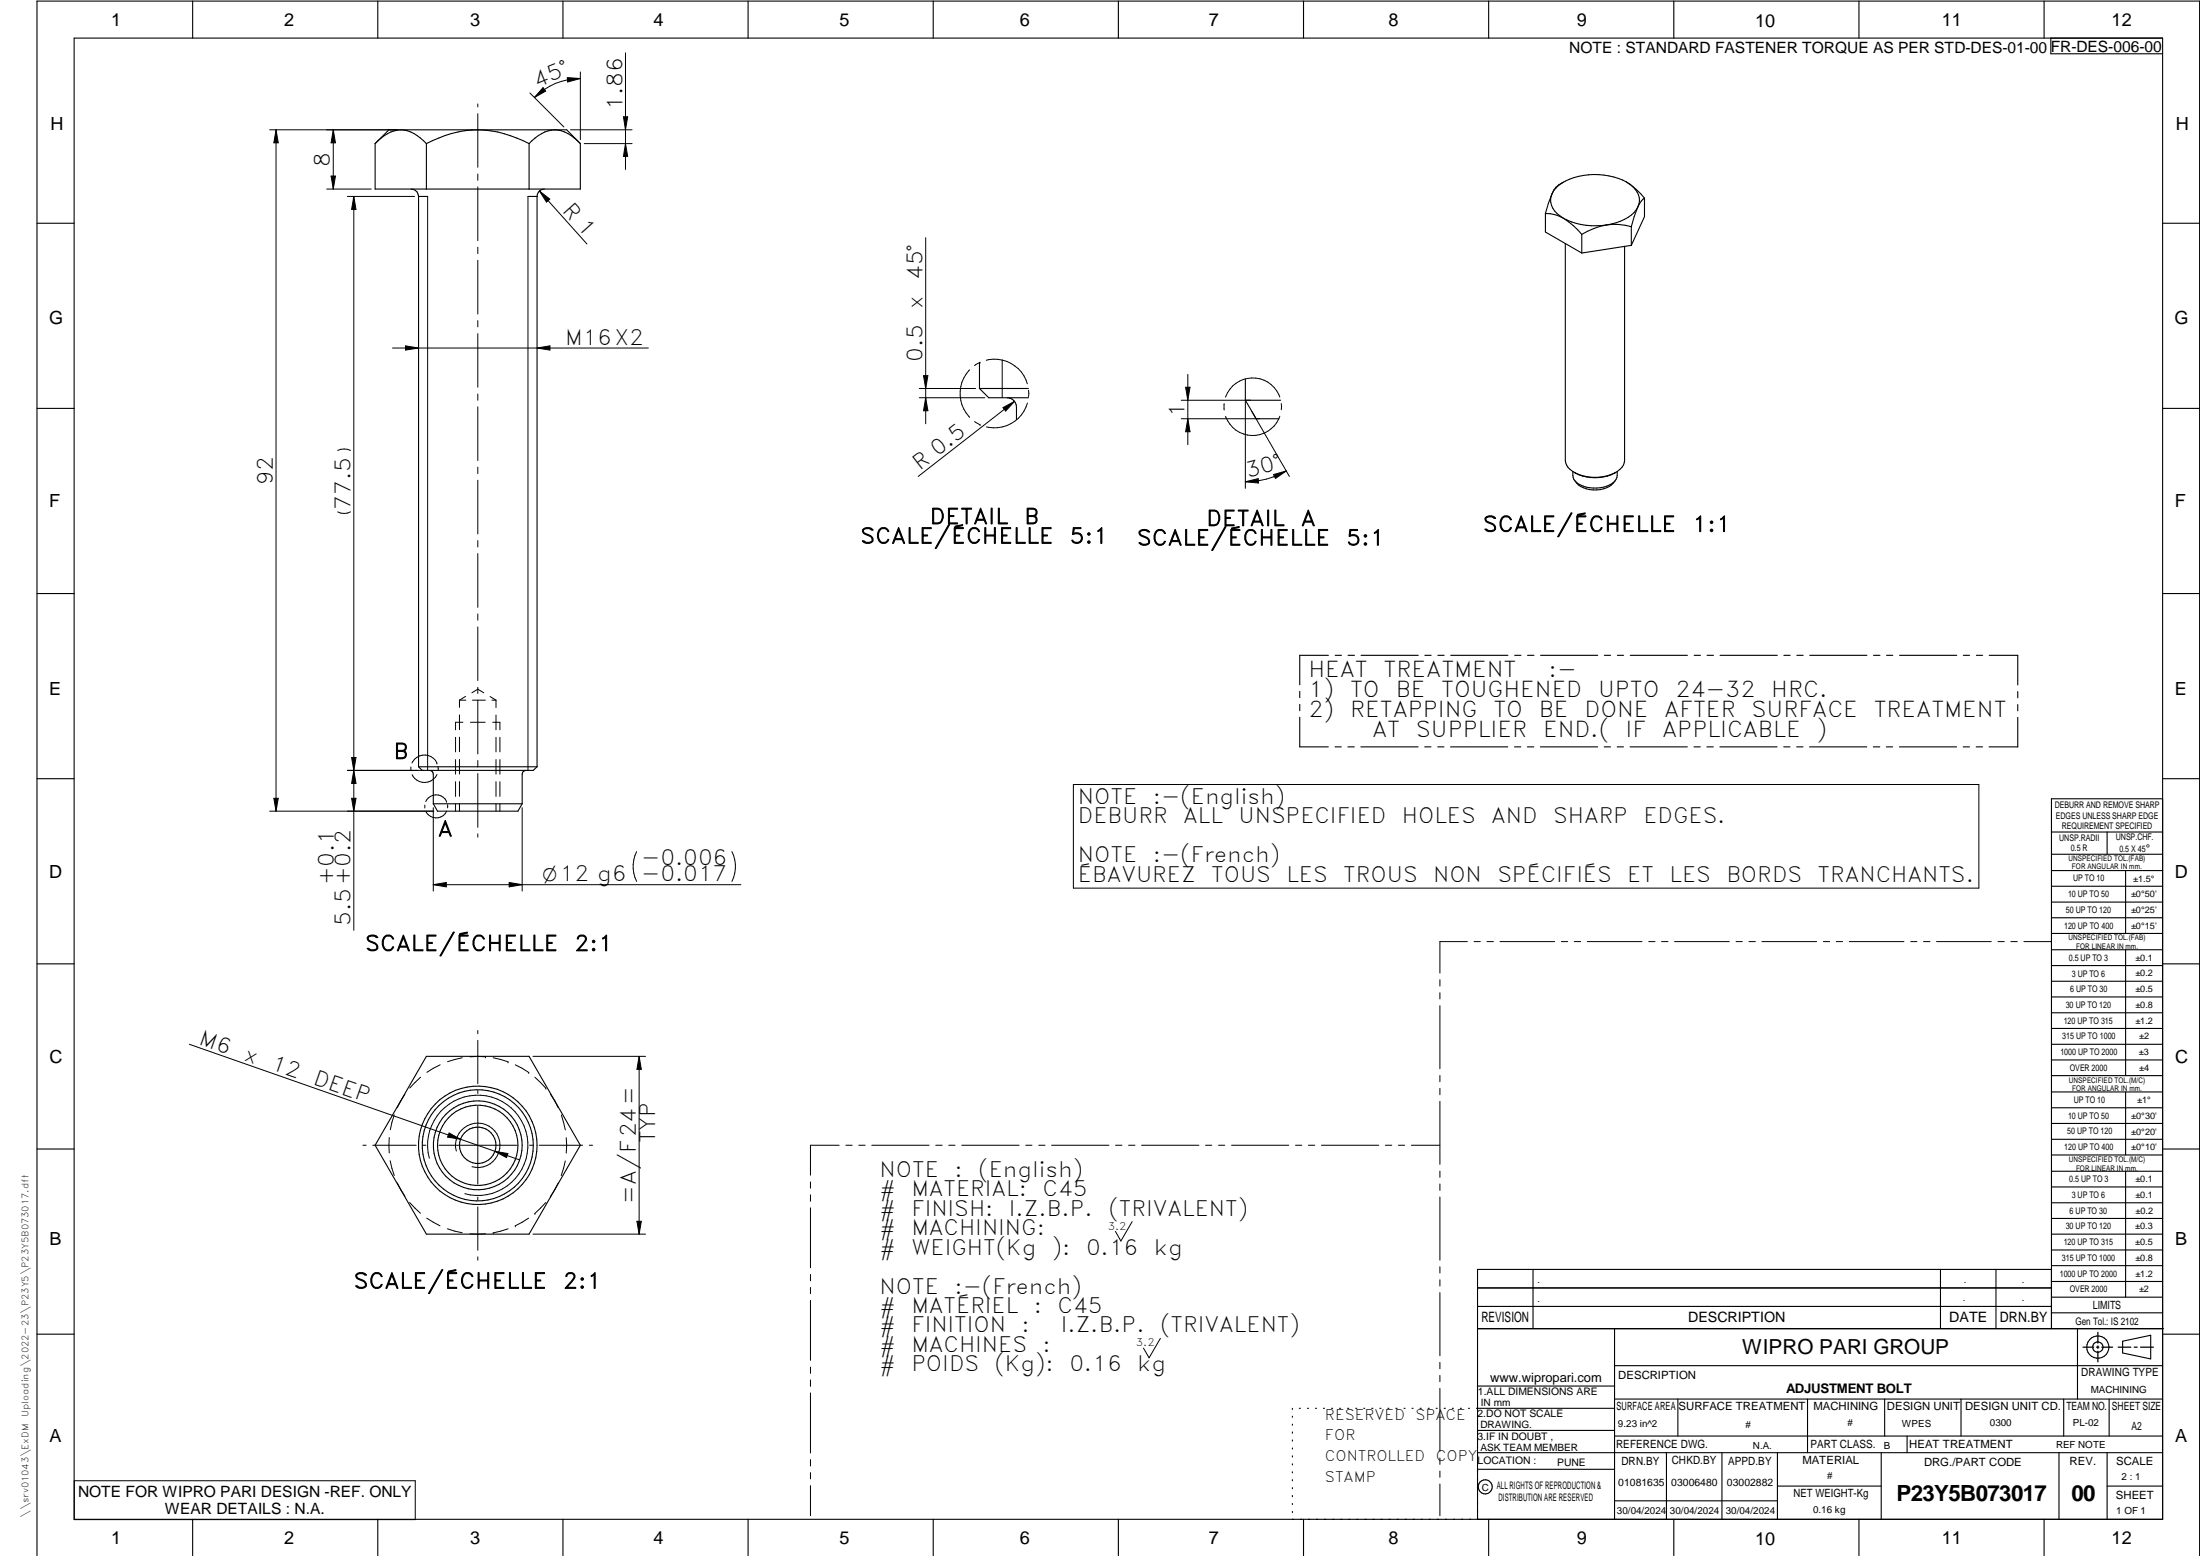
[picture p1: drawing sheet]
<svg xmlns="http://www.w3.org/2000/svg" width="594mm" height="420mm" viewBox="0 0 594 420" stroke-linecap="round" stroke-linejoin="round" font-family="sans-serif">
<g fill="none" stroke="#000" stroke-width=".3">
<path d="M20 10.3h564v400h-564zM52 .3v10M102 .3v10M152 .3v10M202 .3v10M252 .3v10M302 .3v10M352 .3v10M402 .3v10M452 .3v10M502 .3v10M552 .3v10"/>
<path d="M553.8 10.3v4.2h30.2M102.1 38a7.9 7.9 0 0 1 9.7-1.9l1.7 1.2 1.6 1.5M115.1 38.8v12.3M129 35.1a30 30 0 0 0-13.9 3.7M129 35.1a31.5 31.5 0 0 1 13.9 3.7M129 35.1h24l3.7 3.7M129 35.1h-24l-3.7 3.7v12.3h55.4v-12.3M142.9 38.8a9.7 9.7 0 0 1 7.8-3.7 10.4 10.4 0 0 1 6 3.7M142.9 38.8v12.3M111 51.1a2.03 2.03 0 0 1 2 1.9M113 53v154.1M113 53h2.5"/>
<path d="M142.6 53h2.4M145 53v154.1M147 51.1a1.97 1.97 0 0 0-2 1.9M417.3 57.7v5l9.8 5.6M417.3 57.7a8.9 8.9 0 0 1 4.9 1.3M418.8 53a5.5 5.5 0 0 0 3.4 6M419.1 52.3l-1.8 5.4M422.2 49.1a5.4 5.4 0 0 0-3.1 3.2M422.2 59a18.7 18.7 0 0 0 11.6 1.7M422.2 59a19.9 19.9 0 0 1 4.9 4.3M439.2 49.1a20 20 0 0 1 4.9 4.4M439.2 49.1a18.2 18.2 0 0 0-18.3 1l-1.3 1.4-.5 .8"/>
<path d="M439.2 49.1a5.6 5.6 0 0 1 3.4 6l-.3 .7M442.3 55.8l-1.8 5.4M442.3 55.8a10 10 0 0 1-7.2 4.7l-1.3 .2M444.1 53.5v5l-3.6 7.8M444.1 53.5a4.9 4.9 0 0 0-1.8 2.3M10 60.3h10M422.7 65.7v58.6a3.8 3.8 0 0 0 2 3M427.1 63.3v5M433.8 60.7a20 20 0 0 0-6.7 2.6M433.8 60.7a15.8 15.8 0 0 1 6.7 .5M438.7 66.5v57.8a3.5 3.5 0 0 1-2 3M440.5 66.3l-13.4 2"/>
<path d="M440.5 61.2v5.1M584 60.3h10M264.5 97.9v7M10 110.3h10M264.5 104.9l2.5 2.5h10.7M264.5 104.9h13.2M272 107.4a2.53 2.53 0 0 1 2.5 2.5v3.4M336.3 108.1l2.9 5h6.1M336.3 108.1h9.5M336.3 102.3v5.8M584 110.3h10M424.7 127.3a12.1 12.1 0 0 0 12 0"/>
<path d="M424.7 127.3a3.3 3.3 0 0 0 2.7 3.9 8.8 8.8 0 0 0 8.6-1.2 3.1 3.1 0 0 0 .7-2.7M425.1 127.6a11.7 11.7 0 0 0 11.3 0M425.2 129.8a6.6 6.6 0 0 0 6.9 2.4l.9-.2a5 5 0 0 0 3.2-2.2M10 160.3h10M358.7 177h-7.7v7.9M360.5 177h1.7M364 177h1.8M367.5 177h15.5M384.8 177h1.7M388.3 177h1.7M391.7 177h15.5M409 177h1.7"/>
<path d="M412.5 177h1.7M416 177h15.5M433.2 177h1.7M436.7 177h1.7M440.2 177h15.5M457.5 177h1.7M461 177h1.7M464.5 177h15.4M481.7 177h1.7M485.2 177h1.7M488.7 177h15.4M505.9 177h1.8"/>
<path d="M509.4 177h1.7M512.9 177h15.5M530.2 177h1.7M533.7 177h1.7M537.2 177h7.7v8M584 160.3h10M351 186.7v1.7M351 190.2v1.7M351 193.7v8h7.7M544.9 193.7v8h-7.8M544.9 186.7v1.7M544.9 190.2v1.7"/>
<path d="M10 210.3h10M113 207.1l1 .9h30l1-.9M113 207.1h32M116 208a1.01 1.01 0 0 1 1 1v8M117 217l1.1 2h21.8l1.1-2M117 217h24M142 208a1.01 1.01 0 0 0-1 1v8M360.5 201.7h1.7M364 201.7h1.7M367.5 201.7h15.4M384.7 201.7h1.7M388.2 201.7h1.7"/>
<path d="M391.7 201.7h15.5M409 201.7h1.7M412.4 201.7h1.8M416 201.7h15.4M433.2 201.7h1.7M436.7 201.7h1.7M440.2 201.7h15.4M457.4 201.7h1.7M460.9 201.7h1.8M464.4 201.7h15.5M481.7 201.7h1.7M485.2 201.7h1.7"/>
<path d="M488.6 201.7h15.5M505.9 201.7h1.7M509.4 201.7h1.7M512.9 201.7h15.5M530.1 201.7h1.7M533.6 201.7h1.7M584 215.7h-30v143.1M584 210.3h10M554 224.7h30M554 230.7h30M554 235.1h30M554 239.3h30"/>
<path d="M569 224.7v6M574 235.1v17M554 243.6h30M554 247.8h30M554 252.1h30M554 256.5h30M574 256.5v33.9M10 260.3h10M554 260.7h30M554 265h30M554 269.2h30M554 273.5h30"/>
<path d="M554 277.7h30M584 260.3h10M115.1 285.2h27.8l13.8 24-13.8 24h-27.8l-13.8-24zM554 282h30M554 286.2h30M554 290.4h30M554 294.9h30M554 299.1h30M574 294.9v17M10 310.3h10M554 303.4h30M554 307.6h30"/>
<path d="M554 311.9h30M554 316.3h30M574 316.3v34M584 310.3h10M554 320.5h30M554 324.8h30M554 329h30M554 333.2h30M554 337.5h30M399 358.8h185.2M399 352.8h155M399 347.8h155"/>
<path d="M414 342.8v16M436 358.8v51.5M524 342.8v16M539 342.8v16M554 341.8h30M554 346h30M554 350.3h30M554 354.5h30M554 342.8h-155v67.5M561 358.8v19M10 360.3h10M399 374.3h37"/>
<path d="M436 377.8h148M453.1 377.8v10M488.1 377.8v14.5M508.9 377.8v10M529.5 377.8v10M557.3 377.8v10M569.5 377.8v10M573.2 362.2l7.6-1.6v6.3l-7.6-1.6zM584 368.8h-148M584 360.3h10M349 380.3v.3M349 382.4v.3"/>
<path d="M349 384.6v.3M349 386.7v.3M349 388.8v.3M349 391v.3M349 393.1v.3M349 395.3v.3M349 397.4v.3M349 399.5v.3M350.9 380.3h.2M353.1 380.3h.2M355.2 380.3h.3M357.4 380.3h.3"/>
<path d="M359.6 380.3h.3M361.7 380.3h.3M363.9 380.3h.3M366.1 380.3h.3M368.3 380.3h.2M370.4 380.3h.3M372.6 380.3h.3M374.8 380.3h.3M376.9 380.3h.4M379.1 380.3h.3M381.3 380.3h.3M383.4 380.3h.4"/>
<path d="M385.6 380.3h.3M387.8 380.3h.3M390 380.3h.3M392.2 380.3h.3M394.3 380.3h.3M396.5 380.3h.3M398.7 380.3h37.3M399 396.7h37M399 392.3h185M399 386.2h37M436 387.8h148M450 392.3v18"/>
<path d="M465 392.3v18M480 392.3v18M508 392.3v18M515 387.8v4.5M556 392.3v18M569 392.3v18M52 410.3v9.7M102 410.3v9.7M152 410.3v9.7M202 410.3v9.7M252 410.3v9.7M302 410.3v9.7"/>
<path d="M349 401.7v.3M349 403.8v.4M349 406v.3M349 408.1v.3M352 410.3v9.7M402 410.3v9.7M436 405.3h44M452 410.3v9.7M480 401.3h28M502 410.3v9.7M552 410.3v9.7M569 401.3h15"/>
<path d="M10 420v-419.7h584v419.7"/>
<circle cx="129" cy="309.3" r="16"/>
<circle cx="129" cy="309.3" r="12"/>
<circle cx="129" cy="309.3" r="15"/>
<circle cx="129" cy="309.2" r="10.8"/>
<circle cx="129" cy="309.3" r="4.9"/>
<circle cx="566.5" cy="363.7" r="1.39"/>
<circle cx="566.5" cy="363.8" r="3"/>
<circle cx="401.1" cy="401.5" r="1.9"/>
</g>
<g fill="none" stroke="#000" stroke-width=".27">
<path d="M156.7 19.4v18.3M168.9 14.3v31.5M72.8 35.1h34.4M74.5 35.1v183.9M74.5 35.1l.6 3.5h-1.2zM90 35.1v16M90 35.1l.6 3.5h-1.2zM129 28.1v.8M129 30.7v14.5M143.1 25.1l9.2 9.2M146.6 23.7l.8 .9-3.1 1.7zM153.2 21l3.5 .2-3.4 .9z"/>
<path d="M154 35.1h16.7M156.7 21.2a17.3 17.3 0 0 0-12.4 5.1M157.8 38.8h12.9M168.4 31.5h1.1l-.6 3.6zM168.9 38.8l.6 3.4h-1.1zM88.2 51.1h12M89.4 47.5h1.2l-.6 3.6zM93.8 53h18.2M95.5 53l.6 3.6h-1.2zM95.5 53v198.2M115.5 53v155M129 47v1.7"/>
<path d="M129 50.5v14.5M142.6 53v155M145.7 51.6l2.8 2.2-.9 .8zM145.7 51.6l12.8 14.3M129 66.8v1.7M129 70.3v14.5M250 64.2v50.2M106 94h69.1M109.5 93.4l3.5 .6-3.5 .5zM129 86.6v1.7M129 90.1v14.5M145 94l3.5-.6v1.1z"/>
<path d="M261.8 99.9a9.3 9.3 0 0 0 0 12.8M264.6 97.8h.1M264.6 97.8l-1.4 .9M270.6 97.2v10.2M270.7 97.2a9 9 0 0 1 6.7 6.4M270.7 97.2a8.6 8.6 0 0 0-4.4 .1M129 106.4v1.7M129 109.9v14.5M248.2 104.9h15.2M248.2 107.4h17.7M249.4 101.4h1.2l-.6 3.5zM250 107.4l.6 3.5h-1.2z"/>
<path d="M263.2 113.8l1.4 .9M264.7 114.7h.1M270.8 110.1l3.2-1.7-2.4 2.6zM274 108.4l-26.1 20.3M277.4 108.8a9.3 9.3 0 0 1-11 6.5M277.7 105.4v1.7M319 108.1h18.7M319 113.1h21.1M320.2 104.6h1.1l-.5 3.5zM320.8 101.1v19M320.8 113.1l.5 3.5h-1.1zM330.6 109v1.7"/>
<path d="M336.3 108.4v23.5M338 111.1l10.2 17.6M345.6 107.2a7.8 7.8 0 0 0-7.3-5.1 7.8 7.8 0 0 0-7.3 5.1M345.6 112.4a7.8 7.8 0 0 1-7.3 5.2 7.8 7.8 0 0 1-7.3-5.2M346 109v1.7M91.2 138.2a3.8 3.8 0 0 0 3.5 0M91.2 121.6a4.1 4.1 0 0 1 3.5 0M129 126.2v1.7M129 129.7v14.5M336.3 130.1l3.5-.9v1.2zM343.9 128.1l3.4-.9-2.9 2zM347.3 127.2a21.7 21.7 0 0 1-11 2.9"/>
<path d="M129 146v1.7M129 149.5v14.5M129 165.8v1.7M129 169.3v14.5M123 199.1v3.9M124.1 189.1h1.7M124.1 199.1v3.9M124.1 189.1v1.9M124.1 193v4M125 195h-2v2.1M125.7 188l-1.6 1.1M127 195h4"/>
<path d="M127.6 189.1h3.5M129 185.6v1.7M129 189.1v14.5M130.6 187.1l-1.6-1-1.6 1M132.3 188.1l1.6 1M132.8 189.1h1.1M133 195h2v2.1M133.9 199.1v3.9M133.9 189.1v2M133.9 193.1v4M135 199.1v3.9M72.8 219h44.3"/>
<path d="M73.9 215.6h1.2l-.6 3.4zM93.8 208h20.6M94.9 215.6h1.2l-.6 3.4zM94.9 204.6h1.2l-.6 3.4zM95.5 208l.6 3.5h-1.2zM110.9 207.1v1M111.2 206a3.7 3.7 0 0 1 3.4-2.1 3.7 3.7 0 0 1 3.4 2.1M114.7 217.4v.8M117 218.1v22.5M118 206h.1M118 209.1a3.7 3.7 0 0 1-3.3 2.2 3.7 3.7 0 0 1-3.4-2.1M118.3 207.1v1"/>
<path d="M120.6 216.4h.1M120.6 216.4a3.1 3.1 0 0 0-2.9-1.8 3.1 3.1 0 0 0-2.7 1.9M120.6 219a3.1 3.1 0 0 1-2.8 1.9 3.1 3.1 0 0 1-2.8-1.8M120.9 217.3v.8M123 205.1v3.9M123 211.1v4M123 217.1v1.9M124.1 205.1v3.9M124.1 211v4M124.1 217v2M129 205.4v1.7M129 208.9v14.5"/>
<path d="M133.9 205.1v3.9M133.9 211.1v4M133.9 217.1v1.9M135 205.1v3.9M135 211.1v4M135 217.1v1.9M141 218.1v22.5M289.8 211.8h244.6v28h-244.6zM117 238.9l3.5-.6v1.2zM117 238.9h83.1M129 225.2v.9M137.5 238.3l3.5 .6-3.5 .6z"/>
<path d="M171.9 230a9 9 0 0 0 0 8M197.6 230a9 9 0 0 1 0 8M396.2 254.3h-7.4v8.5M398.1 254.3h1.6M401.5 254.3h1.8M405 254.3h14.8M421.6 254.3h1.7M425.1 254.3h1.7M428.6 254.3h14.8M445.2 254.3h1.7M448.7 254.3h1.7M452.2 254.3h14.8"/>
<path d="M468.8 254.3h1.7M472.3 254.3h1.7M475.8 254.3h14.8M492.4 254.3h1.7M495.8 254.3h1.8M499.4 254.3h14.7M516 254.3h1.6M519.4 254.3h1.8M522.9 254.3h14.8M539.5 254.3h1.7M543 254.3h1.7M546.5 254.3h7.4"/>
<path d="M129 278.3v.8M388.8 264.5v1.8M388.8 268.1v1.6M388.8 271.6v17M51.1 282l73.3 25.6M109.3 295.5l-2 3.6M113.6 290.9l-2.9 2.9M118.9 287.5l-3.6 2.1M124.8 285.6l-3.9 1.1M127 285.4h4.1M129 280.9v11.8M129 294.4v.9"/>
<path d="M129 298.7v21M131.1 285.4h.1M133.2 285.6l4 1.1M137.2 286.7h.1M139.1 287.5l3.7 2.1M142.8 289.6h.1M143.9 285.2h30.4M144.4 290.9l3 2.9M147.4 293.8h.1M148.7 295.5l2 3.6M172.6 285.2l.6 3.6h-1.2zM172.6 285.2v48"/>
<path d="M388.8 290.4v1.7M388.8 293.9v1.7M388.8 297.4v17M98 309.2h.9M100.7 309.2h11.7M105.1 307.2v4.1M105.4 313.4l1.1 4M106.5 301l-1.1 4.1M107.3 319.4l2 3.6M114.2 309.2h.8M115.9 312.8a13.5 13.5 0 0 1 11.9-17 13.5 13.5 0 0 1 14.7 14.6 13.5 13.5 0 0 1-17 11.9M118.5 309.2h21"/>
<path d="M121.3 305.9l3.1 1.7-3.5-.6zM123.2 310.8a6 6 0 0 1 5.3-7.5 6 6 0 0 1 6.5 6.5 6 6 0 0 1-7.5 5.2M124.4 307.6l15.8 5.6M133.6 310.9l3.6 .6-.4 1.1zM143 309.2h.8M145.6 309.2h11.7M150.7 319.4l-2 3.6M151.6 301.1l1 4M152.6 313.5l-1.1 4M152.9 307.2v4.2M159.1 309.2h.9M218.9 319.2v1.6"/>
<path d="M226.6 309.2h-7.7v8.1M228.4 309.2h1.7M231.9 309.2h1.7M235.4 309.2h15.5M252.7 309.2h1.7M256.2 309.2h1.7M259.7 309.2h15.5M277 309.2h1.7M280.5 309.2h1.7M284 309.2h15.5M301.2 309.2h1.8M304.8 309.2h1.7"/>
<path d="M308.3 309.2h15.5M325.5 309.2h1.7M329.1 309.2h1.6M332.6 309.2h15.4M349.8 309.2h1.7M353.3 309.2h1.7M356.8 309.2h15.5M374.1 309.2h1.7M377.6 309.2h1.7M381.1 309.2h7.7M388.8 316.2v1.7M388.8 319.7v1.7"/>
<path d="M110.6 324.7l2.9 2.9M115.2 328.9l3.6 2.1M120.8 331.8l4 1.1M129 323.3v.8M129 325.9v11.7M129 339.4v.9M131.1 333.2h-4.2M133.2 332.9h.1M137.2 331.8l-4 1.1M139.1 331h.1M142.7 328.9l-3.6 2.1M143.9 333.2h30.4"/>
<path d="M144.4 327.7h.1M147.4 324.7l-3 3M148.7 323h.1M172 329.8h1.2l-.6 3.4zM218.9 322.6v1.8M218.9 326.1v16.2M305.7 329.9l-3 5.2-1.5-2.6M388.8 323.2v17.1M218.9 344.1v1.8M218.9 347.6v1.7M218.9 351.2v16.1M388.8 342.1v1.6"/>
<path d="M388.8 345.6v1.7M388.8 349v17.1M218.9 369.1v1.7M218.9 372.6v1.8M218.9 376.1v16.2M313.3 361.4l-3 5.2-1.5-2.6M388.8 367.9v1.7M388.8 371.4v1.7M388.8 374.9v17M20.1 399.8h92v10.5h-92zM218.9 394.1v1.8M218.9 397.6v1.7"/>
<path d="M388.8 393.7v1.7M388.8 397.2v1.7M218.9 401.2v8.1M388.8 400.7v8.6"/>
</g>
<path d="M566.5 359.7v3M562.5 363.8h2.9M566.1 363.8h.7M566.5 363.4v.7M566.5 364.9v2.8M567.6 363.8h2.9M572 363.8h3.4M576.3 363.8h.8M578 363.8h3.5" fill="none" stroke="#000" stroke-width=".34"/>
<g fill="#000">
<path d="M74.5 35.1l.6 3.5h-1.2zM90 35.1l.6 3.5h-1.2zM146.6 23.7l.8 .9-3.1 1.7zM153.2 21l3.5 .2-3.4 .9zM168.4 31.5h1.1l-.6 3.6zM89.4 47.5h1.2l-.6 3.6zM95.5 53l.6 3.6h-1.2zM145.7 51.6l2.8 2.2-.9 .8zM168.9 38.8l.6 3.4h-1.1zM109.5 93.4l3.5 .6-3.5 .5zM145 94l3.5-.6v1.1zM250 107.4l.6 3.5h-1.2z"/>
<path d="M249.4 101.4h1.2l-.6 3.5zM270.8 110.1l3.2-1.7-2.4 2.6zM320.8 113.1l.5 3.5h-1.1zM320.2 104.6h1.1l-.5 3.5zM336.3 130.1l3.5-.9v1.2zM343.9 128.1l3.4-.9-2.9 2zM73.9 215.6h1.2l-.6 3.4zM94.9 215.6h1.2l-.6 3.4zM95.5 208l.6 3.5h-1.2zM94.9 204.6h1.2l-.6 3.4zM117 238.9l3.5-.6v1.2zM137.5 238.3l3.5 .6-3.5 .6z"/>
<path d="M172.6 285.2l.6 3.6h-1.2zM121.3 305.9l3.1 1.7-3.5-.6zM133.6 310.9l3.6 .6-.4 1.1zM172 329.8h1.2l-.6 3.4z"/>
</g>
<g font-size="6">
<text x="512.1" y="405.2">P23Y5B073017</text>
<text x="559.4" y="405.2">00</text>
</g>
<g font-size="5.9">
<text x="353.3" y="182.8">HEAT</text>
<text x="373.6" y="182.8">TREATMENT</text>
<text x="418.1" y="182.8">:-</text>
<text x="353.3" y="188.3">1)</text>
<text x="364.6" y="188.3">TO</text>
<text x="376.9" y="188.3">BE</text>
<text x="389.2" y="188.3">TOUGHENED</text>
<text x="431.5" y="188.3">UPTO</text>
<text x="452.4" y="188.3">24-32</text>
<text x="478.3" y="188.3">HRC.</text>
<text x="353.3" y="193.6">2)</text>
<text x="364.6" y="193.6">RETAPPING</text>
<text x="403.3" y="193.6">TO</text>
<text x="415.5" y="193.6">BE</text>
<text x="427.8" y="193.6">DONE</text>
<text x="449.4" y="193.6">AFTER</text>
<text x="473" y="193.6">SURFACE</text>
<text x="506" y="193.6">TREATMENT</text>
<text x="370.5" y="199.1">AT</text>
<text x="382.3" y="199.1">SUPPLIER</text>
<text x="416.7" y="199.1">END.(</text>
<text x="439" y="199.1">IF</text>
<text x="448.9" y="199.1">APPLICABLE</text>
<text x="490.5" y="199.1">)</text>
</g>
<g font-size="5.7">
<text x="145" y="23.7" transform="rotate(-22 145 23.7)">45°</text>
<text x="168.1" y="29.6" transform="rotate(-90 168.1 29.6)">1.86</text>
<text x="89.1" y="45" transform="rotate(-90 89.1 45)">8</text>
<text x="151.6" y="56.9" transform="rotate(48 151.6 56.9)">R 1</text>
<text x="249.1" y="75.5" transform="rotate(-90 249.1 75.5)">45°</text>
<text x="249.1" y="83.3" transform="rotate(-90 249.1 83.3)">x</text>
<text x="152.6" y="93.1">M16X2</text>
<text x="249.1" y="97.7" transform="rotate(-90 249.1 97.7)">0.5</text>
<text x="319.9" y="112.6" transform="rotate(-90 319.9 112.6)">1</text>
<text x="73.7" y="131" transform="rotate(-90 73.7 131)">92</text>
<text x="248.4" y="127.2" transform="rotate(-38 248.4 127.2)">R 0.5</text>
<text x="336.9" y="129.1" transform="rotate(-15 336.9 129.1)">30°</text>
<text x="94.7" y="137.6" transform="rotate(-90 94.7 137.6)">77.5</text>
<text x="251.1" y="141.5">DETAIL</text>
<text x="276.6" y="141.5">B</text>
<text x="325.7" y="142">DETAIL</text>
<text x="351.3" y="142">A</text>
<text x="400.4" y="143.6">SCALE/ÉCHELLE</text>
<text x="457" y="143.6">1:1</text>
<text x="232.3" y="146.7">SCALE/ÉCHELLE</text>
<text x="288.9" y="146.7">5:1</text>
<text x="307" y="147.2">SCALE/ÉCHELLE</text>
<text x="363.5" y="147.2">5:1</text>
<text x="106.3" y="204.9">B</text>
<text x="291.1" y="217.1">NOTE</text>
<text x="311.3" y="217.1">:-(English)</text>
<text x="118.2" y="225.8">A</text>
<text x="291.1" y="222.3">DEBURR</text>
<text x="319.5" y="222.3">ALL</text>
<text x="334.4" y="222.3">UNSPECIFIED</text>
<text x="378.5" y="222.3">HOLES</text>
<text x="402.7" y="222.3">AND</text>
<text x="419.4" y="222.3">SHARP</text>
<text x="443.8" y="222.3">EDGES.</text>
<text x="173.1" y="233.5">-0.006</text>
<text x="291.1" y="232.8">NOTE</text>
<text x="311.3" y="232.8">:-(French)</text>
<text x="90.1" y="239.1" transform="rotate(-90 90.1 239.1)">+0.1</text>
<text x="291.1" y="238.1">ÉBAVUREZ</text>
<text x="327.1" y="238.1">TOUS</text>
<text x="347.4" y="238.1">LES</text>
<text x="362.7" y="238.1">TROUS</text>
<text x="387" y="238.1">NON</text>
<text x="404.3" y="238.1">SPÉCIFIÉS</text>
<text x="439.4" y="238.1">ET</text>
<text x="450.8" y="238.1">LES</text>
<text x="466.2" y="238.1">BORDS</text>
<text x="490.8" y="238.1">TRANCHANTS.</text>
<text x="94.7" y="250" transform="rotate(-90 94.7 250)">5.5+0.2</text>
<text x="98.6" y="256.8">SCALE/ÉCHELLE</text>
<text x="155.1" y="256.8">2:1</text>
<text x="53.4" y="281.9" transform="rotate(19 53.4 281.9)">M6</text>
<text x="65.6" y="286.1" transform="rotate(19 65.6 286.1)">x</text>
<text x="72.9" y="288.7" transform="rotate(19 72.9 288.7)">12</text>
<text x="84.3" y="292.7" transform="rotate(19 84.3 292.7)">DEEP</text>
<text x="176.9" y="308.7" transform="rotate(-90 176.9 308.7)">TYP</text>
<text x="237.5" y="317.8">NOTE</text>
<text x="257.7" y="317.8">:</text>
<text x="264.1" y="317.8">(English)</text>
<text x="237.5" y="323">#</text>
<text x="246.1" y="323">MATERIAL:</text>
<text x="281.5" y="323">C45</text>
<text x="171.7" y="325" transform="rotate(-90 171.7 325)">=A/F24=</text>
<text x="237.5" y="328.3">#</text>
<text x="246.1" y="328.3">FINISH:</text>
<text x="272.4" y="328.3">I.Z.B.P.</text>
<text x="299.3" y="328.3">(TRIVALENT)</text>
<text x="237.5" y="333.5">#</text>
<text x="246.1" y="333.5">MACHINING:</text>
<text x="237.5" y="338.8">#</text>
<text x="246.1" y="338.8">WEIGHT(Kg</text>
<text x="284" y="338.8">):</text>
<text x="293.3" y="338.8">0.16</text>
<text x="311.6" y="338.8">kg</text>
<text x="95.5" y="347.9">SCALE/ÉCHELLE</text>
<text x="152" y="347.9">2:1</text>
<text x="237.5" y="349.3">NOTE</text>
<text x="257.7" y="349.3">:-(French)</text>
<text x="237.5" y="354.5">#</text>
<text x="237.5" y="359.8">#</text>
<text x="246.1" y="354.5">MATÉRIEL</text>
<text x="246.1" y="359.8">FINITION</text>
<text x="275.8" y="359.8">:</text>
<text x="279.2" y="354.5">:</text>
<text x="285.6" y="354.5">C45</text>
<text x="286.4" y="359.8">I.Z.B.P.</text>
<text x="313.3" y="359.8">(TRIVALENT)</text>
<text x="237.5" y="365">#</text>
<text x="246.1" y="365">MACHINES</text>
<text x="281.5" y="365">:</text>
<text x="237.5" y="370.3">#</text>
<text x="246.1" y="370.3">POIDS</text>
<text x="268.5" y="370.3">(Kg):</text>
<text x="288.8" y="370.3">0.16</text>
<text x="307.1" y="370.3">kg</text>
</g>
<text font-size="5.6" x="470.5" y="365.5">WIPRO PARI GROUP</text>
<text font-size="5.4" x="146.5" y="238">O12 g6 -0.017</text>
<g font-size="4.9">
<text x="30" y="6.9">1</text>
<text x="76.7" y="6.9">2</text>
<text x="127" y="6.9">3</text>
<text x="176.5" y="6.9">4</text>
<text x="226.7" y="6.9">5</text>
<text x="275.4" y="6.9">6</text>
<text x="326.4" y="6.9">7</text>
<text x="375" y="6.9">8</text>
<text x="425.8" y="6.9">9</text>
<text x="473.9" y="7.3">10</text>
<text x="524.3" y="6.9">11</text>
<text x="570.2" y="6.9">12</text>
<text x="13.6" y="35.1">H</text>
<text x="587.6" y="35.1">H</text>
<text x="13.2" y="87.5">G</text>
<text x="587.2" y="87.5">G</text>
<text x="13.2" y="137">F</text>
<text x="587.2" y="137">F</text>
<text x="13.2" y="187.6">E</text>
<text x="587.2" y="187.6">E</text>
<text x="13.2" y="237">D</text>
<text x="587.2" y="237">D</text>
<text x="13.4" y="287.1">C</text>
<text x="587.4" y="287.1">C</text>
<text x="13.4" y="336.2">B</text>
<text x="587.4" y="336.2">B</text>
<text x="13.4" y="389.3">A</text>
<text x="587.4" y="389.3">A</text>
<text x="30" y="416.9">1</text>
<text x="76.7" y="416.9">2</text>
<text x="127" y="416.9">3</text>
<text x="176.5" y="416.9">4</text>
<text x="226.7" y="416.9">5</text>
<text x="275.4" y="416.9">6</text>
<text x="326.4" y="416.9">7</text>
<text x="375" y="416.9">8</text>
<text x="425.8" y="416.9">9</text>
<text x="473.9" y="417.3">10</text>
<text x="524.3" y="416.9">11</text>
<text x="570.2" y="416.9">12</text>
</g>
<g font-size="4.2">
<text x="423.7" y="14.3">NOTE : STANDARD FASTENER TORQUE AS PER STD-DES-01-00</text>
<text x="553.8" y="14">FR-DES-006-00</text>
<text x="21.1" y="404.3">NOTE FOR WIPRO PARI DESIGN -REF. ONLY</text>
<text x="44.5" y="408.8">WEAR DETAILS : N.A.</text>
</g>
<g font-size="3.9">
<text x="400" y="357.1">REVISION</text>
<text x="455.9" y="357.1">DESCRIPTION</text>
<text x="526.4" y="357.1">DATE</text>
<text x="540" y="357.1">DRN.BY</text>
<text x="357.8" y="383.3">RESERVED</text>
<text x="382.3" y="383.3">SPACE</text>
<text x="357.8" y="388.9">FOR</text>
<text x="357.8" y="394.5">CONTROLLED</text>
<text x="387.8" y="394.5">COPY</text>
<text x="357.8" y="400">STAMP</text>
</g>
<text font-size="3.6" x="482.3" y="376.1">ADJUSTMENT BOLT</text>
<text font-size="3.5" x="402.4" y="373.3">www.wipropari.com</text>
<g font-size="3.1">
<text x="565.1" y="353.5">LIMITS</text>
<text x="562" y="371.7">DRAWING TYPE</text>
<text x="437" y="372.3">DESCRIPTION</text>
<text x="436.5" y="380.8">SURFACE AREA</text>
<text x="453.3" y="380.8">SURFACE TREATMENT</text>
<text x="489.7" y="380.8">MACHINING</text>
<text x="509.5" y="380.8">DESIGN UNIT</text>
<text x="530.6" y="380.8">DESIGN UNIT CD.</text>
<text x="558" y="380.6">TEAM NO.</text>
<text x="570.3" y="380.7">SHEET SIZE</text>
<text x="575.6" y="386.1">A2</text>
<text x="436.4" y="391.1">REFERENCE DWG.</text>
<text x="437.8" y="395.5">DRN.BY</text>
<text x="451.4" y="395.4">CHKD.BY</text>
<text x="466.6" y="395.5">APPD.BY</text>
<text x="486.7" y="395.4">MATERIAL</text>
<text x="488.9" y="390.9">PART CLASS.</text>
<text x="515.6" y="390.9">HEAT TREATMENT</text>
<text x="519.6" y="395.9">DRG./PART CODE</text>
<text x="558.9" y="395.5">REV.</text>
<text x="571.4" y="395.6">SCALE</text>
<text x="484.3" y="404.2">NET WEIGHT-Kg</text>
<text x="571.4" y="404.7">SHEET</text>
</g>
<text font-size="3" x="579.5" y="230.1">°</text>
<g font-size="2.8">
<text x="299.1" y="332.1">3.2</text>
<text x="560.4" y="357.7">Gen Tol.: IS 2102</text>
<text x="306.7" y="363.6">3.2</text>
<text x="399.1" y="376.6">1.ALL DIMENSIONS ARE</text>
<text x="399" y="382.7">2.DO NOT SCALE</text>
<text x="399" y="388.7">3.IF IN DOUBT ,</text>
<text x="399" y="395.4">LOCATION :</text>
<text x="420.5" y="396">PUNE</text>
<text x="404.2" y="402">ALL RIGHTS OF REPRODUCTION &amp;</text>
<text x="437" y="401.2">01081635</text>
<text x="451.3" y="401.2">03006480</text>
<text x="466.3" y="401.2">03002882</text>
<text x="404.7" y="405.4">DISTRIBUTION ARE RESERVED</text>
</g>
<g font-size="2.7">
<text x="564.6" y="376.2">MACHINING</text>
<text x="399.9" y="379.7">IN mm</text>
<text x="399.7" y="385.7">DRAWING.</text>
<text x="436.9" y="385.4">9.23 in^2</text>
<text x="471.4" y="385.5">#</text>
<text x="498.9" y="385">#</text>
<text x="513.6" y="385.3">WPES</text>
<text x="537.3" y="385.1">0300</text>
<text x="559.7" y="385.1">PL-02</text>
<text x="399.7" y="391.8">ASK TEAM MEMBER</text>
<text x="473.4" y="391.2">N.A.</text>
<text x="508.7" y="391.2">B</text>
<text x="555.2" y="391.1">REF NOTE</text>
<text x="493.4" y="399.5">#</text>
<text x="572.8" y="399.7">2 : 1</text>
<text x="400.1" y="402.5">C</text>
<text x="436.6" y="408.7">30/04/2024</text>
<text x="450.9" y="408.8">30/04/2024</text>
<text x="466" y="408.9">30/04/2024</text>
<text x="489.6" y="408.5">0.16 kg</text>
<text x="571.4" y="408.7">1 OF 1</text>
</g>
<g font-size="2.5">
<text x="554.9" y="218.3">DEBURR AND REMOVE SHARP</text>
<text x="555.2" y="221">EDGES UNLESS SHARP EDGE</text>
<text x="556.1" y="227.1">UNSP.RADII</text>
<text x="556.8" y="223.8">REQUIREMENT SPECIFIED</text>
<text x="571.4" y="226.9">UNSP.CHF.</text>
<text x="559.2" y="229.9">0.5 R</text>
<text x="572.3" y="230.1">0.5 X 45</text>
<text x="559.8" y="238">UP TO 10</text>
<text x="576.1" y="238.1">±1.5°</text>
<text x="558.5" y="242.2">10 UP TO 50</text>
<text x="575.5" y="242.3">±0°50'</text>
<text x="557.4" y="250.7">120 UP TO 400</text>
<text x="557.9" y="246.5">50 UP TO 120</text>
<text x="575.5" y="250.7">±0°15'</text>
<text x="575.5" y="246.5">±0°25'</text>
<text x="558.7" y="259.4">0.5 UP TO 3</text>
<text x="559.5" y="263.7">3 UP TO 6</text>
<text x="576.6" y="263.6">±0.2</text>
<text x="576.6" y="259.4">±0.1</text>
<text x="559" y="267.9">6 UP TO 30</text>
<text x="576.6" y="267.9">±0.5</text>
<text x="557.8" y="272.2">30 UP TO 120</text>
<text x="576.6" y="272.2">±0.8</text>
<text x="556.9" y="280.7">315 UP TO 1000</text>
<text x="557.3" y="276.4">120 UP TO 315</text>
<text x="576.6" y="276.4">±1.2</text>
<text x="577.7" y="280.7">±2</text>
<text x="556.4" y="284.9">1000 UP TO 2000</text>
<text x="577.6" y="284.9">±3</text>
<text x="558.9" y="289.2">OVER 2000</text>
<text x="577.7" y="289.3">±4</text>
<text x="560" y="297.9">UP TO 10</text>
<text x="577.1" y="297.9">±1°</text>
<text x="558.5" y="302.1">10 UP TO 50</text>
<text x="575.5" y="302.1">±0°30'</text>
<text x="557.4" y="310.6">120 UP TO 400</text>
<text x="558.2" y="306.3">50 UP TO 120</text>
<text x="575.5" y="310.6">±0°10'</text>
<text x="575.5" y="306.4">±0°20'</text>
<text x="558.8" y="319.2">0.5 UP TO 3</text>
<text x="559.4" y="323.4">3 UP TO 6</text>
<text x="576.6" y="319.2">±0.1</text>
<text x="576.6" y="323.5">±0.1</text>
<text x="558.9" y="327.7">6 UP TO 30</text>
<text x="576.7" y="327.7">±0.2</text>
<text x="557.8" y="332">30 UP TO 120</text>
<text x="576.6" y="332">±0.3</text>
<text x="556.8" y="340.5">315 UP TO 1000</text>
<text x="557.3" y="336.3">120 UP TO 315</text>
<text x="576.6" y="336.3">±0.5</text>
<text x="576.6" y="340.5">±0.8</text>
<text x="415.2" y="346.4">.</text>
<text x="530.3" y="346.5">.</text>
<text x="545.9" y="346.4">.</text>
<text x="556.2" y="344.7">1000 UP TO 2000</text>
<text x="576.6" y="344.7">±1.2</text>
<text x="415.2" y="351.5">.</text>
<text x="530" y="351.3">.</text>
<text x="545.9" y="351.4">.</text>
<text x="558.9" y="349">OVER 2000</text>
<text x="577.6" y="349">±2</text>
</g>
<g font-size="2.4">
<text x="7.7" y="382.7" transform="rotate(-90 7.7 382.7)">Uploading\2022-23\P23Y5\P23Y5B073017.dft</text>
<text x="7.7" y="409.8" transform="rotate(-90 7.7 409.8)">\\srv01043\ExDM</text>
</g>
<g font-size="2.1">
<text x="558.5" y="232.4">UNSPECIFIED TOL.(FAB)</text>
<text x="559.5" y="234.7">FOR ANGULAR IN mm.</text>
<text x="558.6" y="253.9">UNSPECIFIED TOL.(FAB)</text>
<text x="560.7" y="256.3">FOR LINEAR IN mm.</text>
<text x="558.7" y="292.3">UNSPECIFIED TOL.(M/C)</text>
<text x="559.6" y="294.7">FOR ANGULAR IN mm.</text>
<text x="558.7" y="313.7">UNSPECIFIED TOL.(M/C)</text>
<text x="560.6" y="316.1">FOR LINEAR IN mm.</text>
</g>
</svg>
